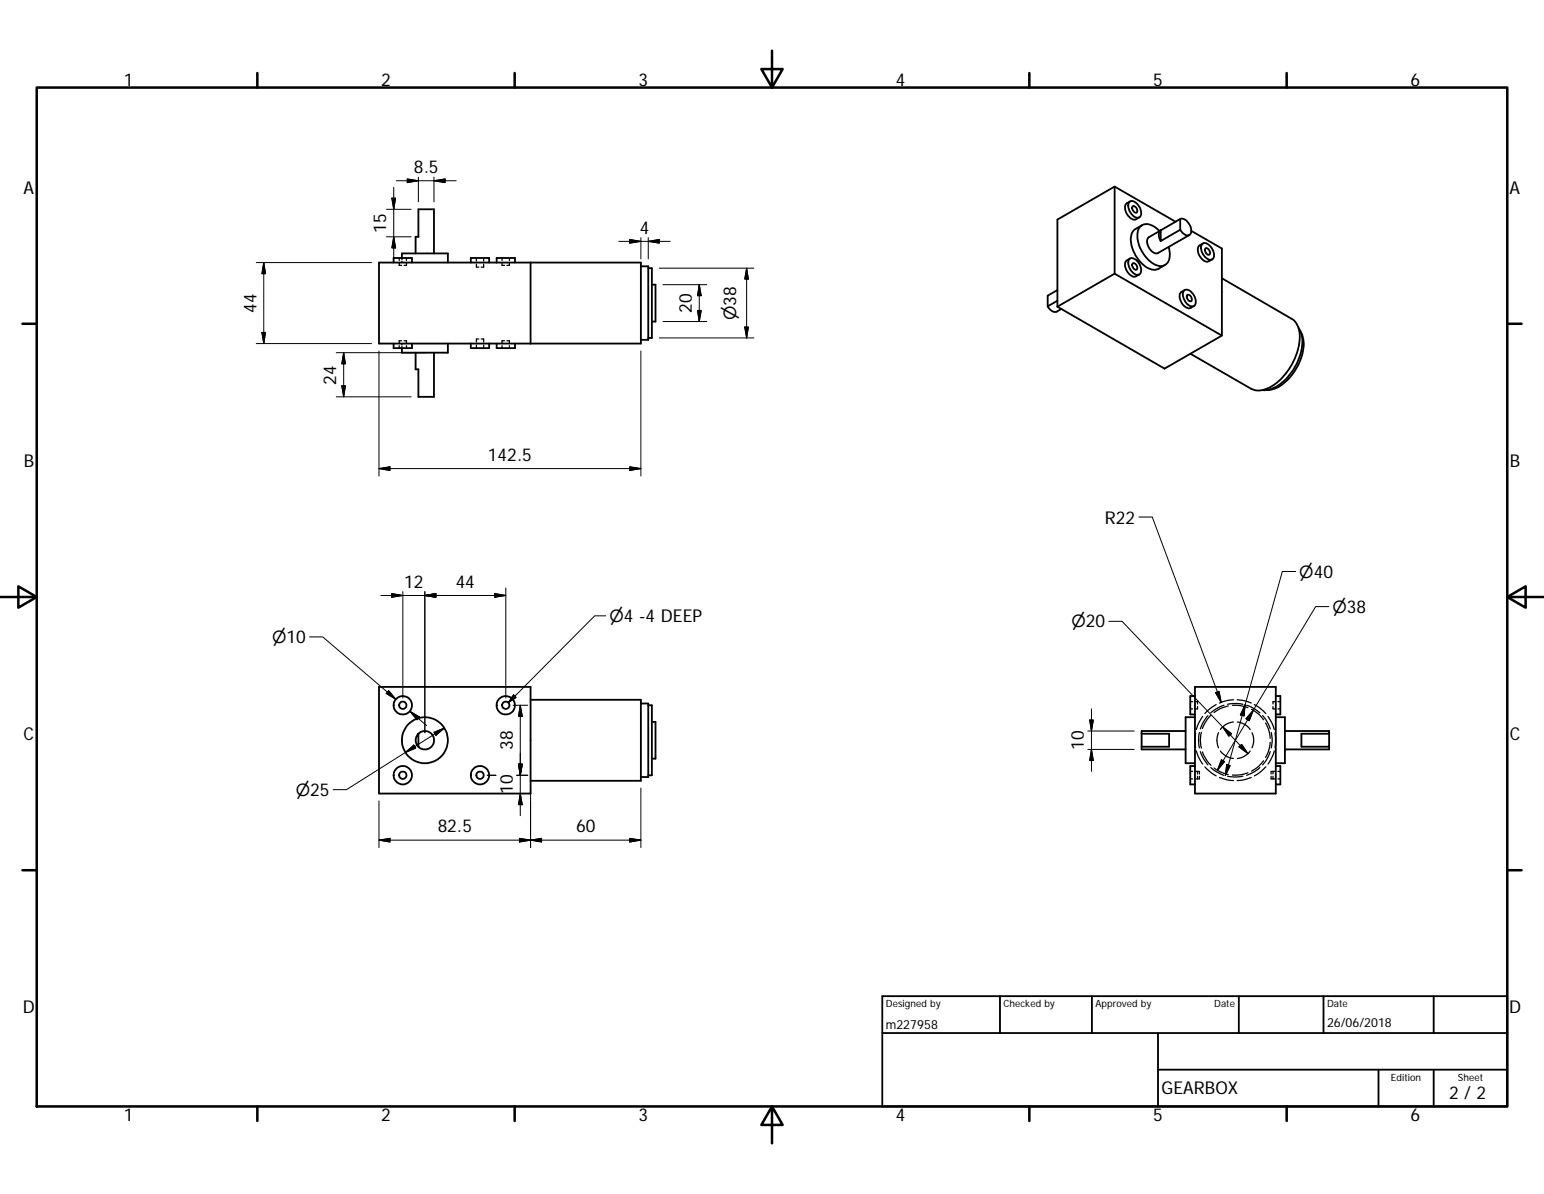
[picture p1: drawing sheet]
<svg xmlns="http://www.w3.org/2000/svg" width="279mm" height="216mm" viewBox="0 0 279 216" stroke-linecap="round" stroke-linejoin="round" font-family="sans-serif">
<g fill="none" stroke="#000" stroke-width=".33">
<path d="M201.7 33.7v15.8M204.4 36.5a1.23 1.23 0 0 1 1.7 .8 1.5 1.5 0 0 1 0 2 1.82 1.82 0 0 1-1.9-1.7v-.6zM204.5 36.4l-.6 .3a1.7 1.7 0 0 0 .4 2.5 1.1 1.1 0 0 0 1.3 .4l.6-.3M205 37.3a.72 .72 0 0 1 .7 .4 .72 .72 0 0 1-.1 .8 .81 .81 0 0 1-.6-1.2zM213.6 39.6v2l-3.6 2v-1.9M68.6 47.5h47.4v14.6h-47.4zM71.2 47.5v-.8h3.3v.8M72.7 46.7v-.9h8.3v1.7M75.2 45.8v-3h.5v-5h2.8v8M85.2 47.5v-.8h3.3v.8M89.9 47.5v-.8h3.3v.8M96 47.5v14.6"/>
<path d="M116 48.2h1.3v13.2h-1.3M117.3 48.5h.7v12.6h-.7M118 51.5h.6v6.6h-.6M189.6 55.4a1.44 1.44 0 0 0 1.6 .9l.9-.4M191.3 52.5l-1.7 1v1.9M191.3 54.4l-1.7 1M201.7 49.5l-10.4 6M201.7 49.5l19.4 11.2M204.4 46.8a1.23 1.23 0 0 1 1.7 .8 1.53 1.53 0 0 1 0 2.1 1.88 1.88 0 0 1-1.9-1.7v-.7zM204.5 46.7l-.6 .4a1.48 1.48 0 0 0 .1 2 1.38 1.38 0 0 0 1.6 .9l.6-.4M205 47.6a.72 .72 0 0 1 .7 .4 .72 .72 0 0 1-.1 .8 .81 .81 0 0 1-.6-1.2zM206.7 40.7l-1.2 .7a2.89 2.89 0 0 0-.6 3.3 5.6 5.6 0 0 0 3.8 4.1l1-.2 1.1-.7"/>
<path d="M209.8 41.8a2.76 2.76 0 0 0-3.1-1.1 2.87 2.87 0 0 0-.7 3.3 5.8 5.8 0 0 0 3.8 4.1 1.75 1.75 0 0 0 1.9-2l-.2-1.4M210 41.7l-2.1 1.2a1.58 1.58 0 0 0 .2 2.2 1.25 1.25 0 0 0 1.5 .6l5.6-3.2M210 41.7a1.43 1.43 0 0 0 0 1.9M212.7 40.1l-11-6.4-10.4 6v15.8M213.6 41.6a1.41 1.41 0 0 0 1.7 .8 2.1 2.1 0 0 0-1.3-2.9l-.4 .1-3.6 2.1M214.2 52.6a1.15 1.15 0 0 1 1.7 .5 1.6 1.6 0 0 1 .1 2.3 1.95 1.95 0 0 1-2-2v-.4zM214.4 52.5l-.6 .3a1.77 1.77 0 0 0 .3 2.4 1.3 1.3 0 0 0 1.4 .5l.5-.4M214.8 53.4a.68 .68 0 0 1 .8 .3 .68 .68 0 0 1-.1 .8 .87 .87 0 0 1-.7-1.1zM215.6 41.7l5.5 3.2v15.8l-10.4 6-19.4-11.2M217.6 44.1a1.41 1.41 0 0 1 1.8 1 1.21 1.21 0 0 1-.2 1.9 2.08 2.08 0 0 1-1.6-2.9zM217.7 44l-.6 .4a1.87 1.87 0 0 0 .5 2.5l.4 .3 .5 .1 .8-.4M218.1 45a.64 .64 0 0 1 .7 .1 .64 .64 0 0 1 .2 .6 .32 .32 0 0 1-.3 .4 .32 .32 0 0 1-.4-.2l-.2-.4z"/>
<path d="M221.1 50.3l12.6 7.3a3.8 3.8 0 0 1 1.5 3.9 11.2 11.2 0 0 1-5.8 8.7 3.3 3.3 0 0 1-3 .1l-11-6.3M235 59.3a5.8 5.8 0 0 1 .1 5.5 8.8 8.8 0 0 1-5.6 5.7h-1M71.2 62.1v.8h3.3v-.8M75.2 63.8v3h.5v5h2.8v-8M81 62.1v1.7h-8.3v-.9M85.2 62.1v.8h3.3v-.8M89.9 62.1v.8h3.3v-.8M235.4 60a6.1 6.1 0 0 1-.3 5.7 8.6 8.6 0 0 1-4.8 4.7l-1 .1M68.6 124.2h27.4v19.3h-27.4zM75.7 132.7a1.66 1.66 0 0 0 .6 2.7 1.66 1.66 0 0 0 2.2-1.7 1.66 1.66 0 0 0-2.6-1.2l-.2 .2v2.3M96 126.5h20v14.7h-20M116 127.2h1.3v13.3h-1.3"/>
<path d="M117.3 127.5h.7v12.7h-.7M118 130.5h.6v6.7h-.6M206.6 132.7h5v2.3h-5M206.6 135v.5h7.9M206.6 132.7v2.3M214.5 132.2h-7.9v.5M216.2 138.5h-.8v3.3h.8M216.2 125.9h-.8v3.3h.8M216.2 129.7h-1.7v8.3h1.7M216.2 124.2h14.7v19.3h-14.7zM230.9 125.9h.8v3.3h-.8M230.9 138.5h.8v3.3h-.8"/>
<path d="M230.9 129.7h1.6v6.1v2.2h-1.6M232.5 132.2h8v.5h-5v2.3h5v-2.3M240.5 135v.5h-8M159.7 186.8h113.1M159.7 180.1h113.1v20h-113.1zM181 180.1v6.7M197.6 180.1v6.7M209.5 186.8v13.3M209.5 193.4h63.3M224.2 180.1v6.7M239.5 180.1v6.7M249.4 193.4v6.7"/>
<path d="M259.4 180.1v6.7M259.4 193.4v6.7"/>
<circle cx="72.9" cy="127.5" r="1.66"/>
<circle cx="72.9" cy="127.5" r=".66"/>
<circle cx="76.9" cy="133.8" r="4.2"/>
<circle cx="91.5" cy="127.5" r=".67"/>
<circle cx="91.5" cy="127.5" r="1.66"/>
<circle cx="72.9" cy="140.2" r="1.66"/>
<circle cx="72.9" cy="140.2" r=".66"/>
<circle cx="86.9" cy="140.2" r="1.66"/>
<circle cx="86.9" cy="140.2" r=".66"/>
</g>
<g fill="none" stroke="#000" stroke-width=".23">
<path d="M72.2 47.5v.5h.5M72.2 46.7v.4M72.7 46.7v.2M72.7 47.2v.3M73.6 47.5v.5h-.5M73.6 46.7v.4M86.2 47.8v.5h.4M86.2 46.7v.5M87.5 47.8v.5h-.4M87.5 46.7v.5M90.8 47.5v.5h.5M90.8 46.7v.4"/>
<path d="M92.2 47.5v.5h-.5M92.2 46.7v.4M72.2 62.5v.4M72.7 61.6h-.5v.5M72.7 62.1v.3M72.7 62.7v.2M73.1 61.6h.5v.5M73.6 62.5v.4M86.2 62.4v.5M86.6 61.3h-.4v.5M87.1 61.3h.4v.5M87.5 62.4v.5"/>
<path d="M90.8 62.5v.4M91.3 61.6h-.5v.5M91.7 61.6h.5v.5M92.2 62.5v.4M215.4 126.9h.4M215.4 128.2h.4M215.4 139.5h.4M216.3 126.9h.4v.4M216.3 139.5h.5M216.4 132.5l-.2 1.4 .2 1.2M216.5 135.8l.4 1.1 .7 1.3M216.7 127.8v.4h-.4"/>
<path d="M216.7 139.5v.5M216.9 139.5h.1v.5M217 132.5l-.1 1.4 .1 1.3M217.2 135.9l.6 1.4 .8 1M217.4 132.4l-.2 1.5 .2 1.4M217.6 136l.9 1.6 .6 .8M217.6 129.5l-.7 1.2-.4 1.2M218 138.7l.9 .8 1.2 .8M218.6 129.4l-.8 1-.6 1.4M219.1 138.8l.9 .7 1.5 .7M219.1 129.3l-.9 1.2-.6 1.2M219.7 138.9l1 .6 1.6 .5"/>
<path d="M220.1 127.4l-1.2 .8-.9 .8M220.5 132.5a3.5 3.5 0 0 0 0 2.7M220.9 135.8a3.4 3.4 0 0 0 2.3 1.4M221.5 127.5l-1.5 .7-.9 .7M222.1 127.4l1.3-.2 1.5 .2M222.3 127.7l-1.6 .5-1 .7M223 127.6h1.2l1.6 .4M223.2 130.6a3.3 3.3 0 0 0-2.3 1.3M223.2 126.5l-1 .1-1.5 .5M223.9 126.5l1 .1 1.5 .5M223.9 130.6a3.2 3.2 0 0 1 2.3 1.3M225.6 127.5l1.3 .6 1.1 .8"/>
<path d="M225.8 139.7l-1.1 .4h-1.7M226.2 135.8a3.3 3.3 0 0 1-2.3 1.4M226.5 128.3l1.3 .9 .8 1M226.6 132.5a3.2 3.2 0 0 1 0 2.7M227 127.4l.8 .5 1.3 1.1M228 138.8l-1.1 .8-1.3 .6M228.5 129.4l.6 .8 .8 1.6M228.6 137.6l-.8 .9-1.3 .9M229 130.7l.6 1.4 .2 1.4M229.1 138.7l-1.3 1.1-.8 .5M229.5 129.5l.7 1.2 .4 1.2M229.8 134.2l-.2 1.4-.6 1.3"/>
<path d="M229.9 135.9l-.8 1.6-.6 .8M230 132.5l.2 1.1-.2 1.6M230.1 139.5h-.1v.5M230.3 139.5h.5M230.4 139.5v.5M230.4 127.8v.4h.4M230.6 135.8l-.4 1.1-.7 1.3M230.7 132.5l.2 1.4-.2 1.2M230.8 126.9h-.4v.4M231.2 139.5h.5M231.2 126.9h.5M231.2 128.2h.5"/>
<path d="M215.4 140.8h.4M216.3 140.8h.5M216.7 140.4v.4M217 140.4v.4h-.1M220.7 140.6l1.5 .5h1M222.1 140.4l1.3 .1 1.5-.1M226.4 140.6l-1.5 .5h-1M230 140.4v.4h.1M230.3 140.8h.5M230.4 140.4v.4M231.2 140.8h.5"/>
</g>
<g fill="none" stroke="#000" stroke-width=".46">
<path d="M6.6 15.8h266.2v184.3h-266.2zM46.6 13.2v2.6M93.1 13.2v2.6M139.7 9.2v6.6l-1.9-3.3h3.8l-1.9 3.3M186.3 13.2v2.6M232.8 13.2v2.6M4.1 58.5h2.5M272.8 58.5h2.5M0 107.9h6.6M3.3 106l3.3 1.9-3.3 2zM272.8 107.9l3.3-1.9v3.9zM272.8 107.9h6.6"/>
<path d="M4.1 157.4h2.5M272.8 157.4h2.5M46.6 200.1v2.6M93.1 200.1v2.6M139.7 200.1l1.9 3.3h-3.8l1.9-3.3v6.6M186.3 200.1v2.6M232.8 200.1v2.6"/>
</g>
<g fill="none" stroke="#000" stroke-width=".18">
<path d="M69.9 37.8h4.5M70.9 35.8h.7l-.4 2zM71.2 33.9v12.9M71.7 32.7h10.9M73.7 32.4l2 .3-2 .3zM75.7 32v4.5M78.5 32v4.5M78.5 32.7l2-.3v.6zM46.4 47.5h20.8M47.7 47.5l.3 2h-.6zM47.7 47.5v14.6M69.9 42.8h4.5"/>
<path d="M71.2 42.8l.4 2h-.7zM112 43.6h9.3M114 43.3l2 .3-2 .4zM116 43v3.8M117.3 43.6l2-.3v.7zM117.3 43v3.8M119.3 48.5h17.1M120 58.1h7.9M120 51.5h7.9M126.2 56.1h.7l-.4 2zM126.5 51.5v6.6M126.5 51.5l.4 2h-.7z"/>
<path d="M134.8 59.1h.6l-.3 2zM135.1 48.5l.3 2h-.6zM135.1 48.5v12.6M46.4 62.1h20.8M47.4 60.1h.6l-.3 2zM60.9 63.8h16.3M60.9 71.8h13.5M61.8 69.8h.7l-.3 2zM62.2 63.8l.3 2h-.7zM62.2 63.8v8M68.6 63.5v22.6M116 63.5v22.6"/>
<path d="M119.3 61.1h17.1M68.6 84.7l2-.3v.7zM68.6 84.7h47.4M114 84.4l2 .3-2 .4zM206.1 93.5h2.4l12.5 33.5M56 115.2h2.4l13.2 11.2-1.5-1.3M68.9 107.7h22.6M70.9 107.3l2 .4-2 .3zM72.9 107v19.2M76.9 107.7l2-.4v.7zM76.9 107v25.5M89.5 107.3l2 .4-2 .3z"/>
<path d="M91.5 106.3v19.9M109.6 111.4h-2l-15.6 15.6M200.7 112.4h2.4l22.7 23.9M234.5 103.3h-2.4l-10.4 37M240.5 109.7h-2.4l-17.8 29.6M70.3 124.9l1.3 1.5-1.7-1zM73.4 136.1l1.5-1.4 .3 .6zM74.2 128.6l3 2.6M74.2 128.6l1.7 1-.4 .6zM78.5 132.4l1.9-.7-1.5 1.3zM80.4 131.7l-17.7 11.1h-2.4M92.8 127.5h2.7"/>
<path d="M92.9 125.6l.5 .5-1.4 .9zM93.8 138.2h.7l-.4 2zM94.1 127.5l.4 2h-.7zM94.1 127.5v20M196.9 132.2h8.4M196.9 135.5h8.4M197.2 130.2h.6l-.3 2zM197.5 128.2v11.3M197.5 135.5l.3 2h-.6zM220 125.2l.6-.2 .4 2zM221 137.4l.6 .3-1.3 1.6zM221.3 131.4l1.6 1.3-.5 .4z"/>
<path d="M222 138.3l.6 .1-.9 1.9zM224.2 135l.5-.4 1.1 1.7zM225.3 127.4l-.2 2.1-.6-.2zM226.8 128.4l-.7 1.9-.6-.3zM68.6 151.9l2-.3v.7zM68.6 151.9h47.4M68.6 144.8v8.5M88.2 140.2h1.5M93.5 140.2h2M94 151.6l2 .3-2 .4zM94.1 143.5l.4 2h-.7zM96 142.5v10.8"/>
<path d="M96 151.9l2-.3v.7zM114 151.6l2 .3-2 .4zM116 142.5v10.8"/>
</g>
<g fill="#000" stroke="#000" stroke-width=".18">
<path d="M70.9 35.8h.7l-.4 2zM73.7 32.4l2 .3-2 .3zM78.5 32.7l2-.3v.6zM47.7 47.5l.3 2h-.6zM71.2 42.8l.4 2h-.7zM114 43.3l2 .3-2 .4zM117.3 43.6l2-.3v.7zM126.2 56.1h.7l-.4 2zM126.5 51.5l.4 2h-.7zM134.8 59.1h.6l-.3 2zM135.1 48.5l.3 2h-.6zM47.4 60.1h.6l-.3 2z"/>
<path d="M61.8 69.8h.7l-.3 2zM62.2 63.8l.3 2h-.7zM68.6 84.7l2-.3v.7zM114 84.4l2 .3-2 .4zM70.9 107.3l2 .4-2 .3zM76.9 107.7l2-.4v.7zM89.5 107.3l2 .4-2 .3zM70.3 124.9l1.3 1.5-1.7-1zM73.4 136.1l1.5-1.4 .3 .6zM74.2 128.6l1.7 1-.4 .6zM78.5 132.4l1.9-.7-1.5 1.3zM92.9 125.6l.5 .5-1.4 .9z"/>
<path d="M93.8 138.2h.7l-.4 2zM94.1 127.5l.4 2h-.7zM197.2 130.2h.6l-.3 2zM197.5 135.5l.3 2h-.6zM220 125.2l.6-.2 .4 2zM221 137.4l.6 .3-1.3 1.6zM222 138.3l.6 .1-.9 1.9zM221.3 131.4l1.6 1.3-.5 .4zM224.2 135l.5-.4 1.1 1.7zM225.3 127.4l-.2 2.1-.6-.2zM226.8 128.4l-.7 1.9-.6-.3zM68.6 151.9l2-.3v.7z"/>
<path d="M94 151.6l2 .3-2 .4zM94.1 143.5l.4 2h-.7zM96 151.9l2-.3v.7zM114 151.6l2 .3-2 .4z"/>
</g>
<g font-size="3.2">
<text x="22.4" y="15.6">1</text>
<text x="69" y="15.6">2</text>
<text x="115.5" y="15.6">3</text>
<text x="162.1" y="15.6">4</text>
<text x="208.7" y="15.6">5</text>
<text x="255.2" y="15.6">6</text>
<text x="4.3" y="35">A</text>
<text x="74.9" y="31.3">8.5</text>
<text x="273.2" y="35">A</text>
<text x="69.9" y="42.1" transform="rotate(-90 69.9 42.1)">15</text>
<text x="115.8" y="42.3">4</text>
<text x="46.4" y="56.6" transform="rotate(-90 46.4 56.6)">44</text>
<text x="125.2" y="56.6" transform="rotate(-90 125.2 56.6)">20</text>
<text x="60.9" y="69.6" transform="rotate(-90 60.9 69.6)">24</text>
<text x="88.3" y="83.4">142.5</text>
<text x="4.3" y="84.4">B</text>
<text x="273.2" y="84.4">B</text>
<text x="199.9" y="94.7">R22</text>
<text x="73.2" y="106.3">12</text>
<text x="82.5" y="106.3">44</text>
<text x="4.3" y="133.8">C</text>
<text x="92.8" y="135.6" transform="rotate(-90 92.8 135.6)">38</text>
<text x="196.1" y="135.6" transform="rotate(-90 196.1 135.6)">10</text>
<text x="273.2" y="133.8">C</text>
<text x="92.8" y="143.6" transform="rotate(-90 92.8 143.6)">10</text>
<text x="79.2" y="150.5">82.5</text>
<text x="104.2" y="150.5">60</text>
<text x="4.1" y="183.2">D</text>
<text x="273.1" y="183.2">D</text>
<text x="210.2" y="197.9">GEARBOX</text>
<text x="22.4" y="202.7">1</text>
<text x="69" y="202.7">2</text>
<text x="115.5" y="202.7">3</text>
<text x="162.1" y="202.7">4</text>
<text x="208.7" y="202.7">5</text>
<text x="255.2" y="202.7">6</text>
<text x="262.2" y="198.7">2 / 2</text>
</g>
<g font-size="3">
<text x="133.2" y="57.9" transform="rotate(-90 133.2 57.9)">⌀38</text>
<text x="235.1" y="104.4">⌀40</text>
<text x="110.3" y="112.5">⌀4 -4 DEEP</text>
<text x="193.9" y="113.4">⌀20</text>
<text x="241.1" y="110.8">⌀38</text>
<text x="49.3" y="116.2">⌀10</text>
<text x="53.5" y="143.9">⌀25</text>
</g>
<g font-size="2.3">
<text x="240.1" y="185.8">26/06/2018</text>
<text x="160.3" y="186.1">m227958</text>
</g>
<g font-size="1.8">
<text x="160.3" y="182.2">Designed by</text>
<text x="181.6" y="182.2">Checked by</text>
<text x="198.2" y="182.2">Approved by</text>
<text x="219.7" y="182.1">Date</text>
<text x="240.1" y="182.1">Date</text>
<text x="251.7" y="195.5">Edition</text>
<text x="263.8" y="195.5">Sheet</text>
</g>
</svg>
